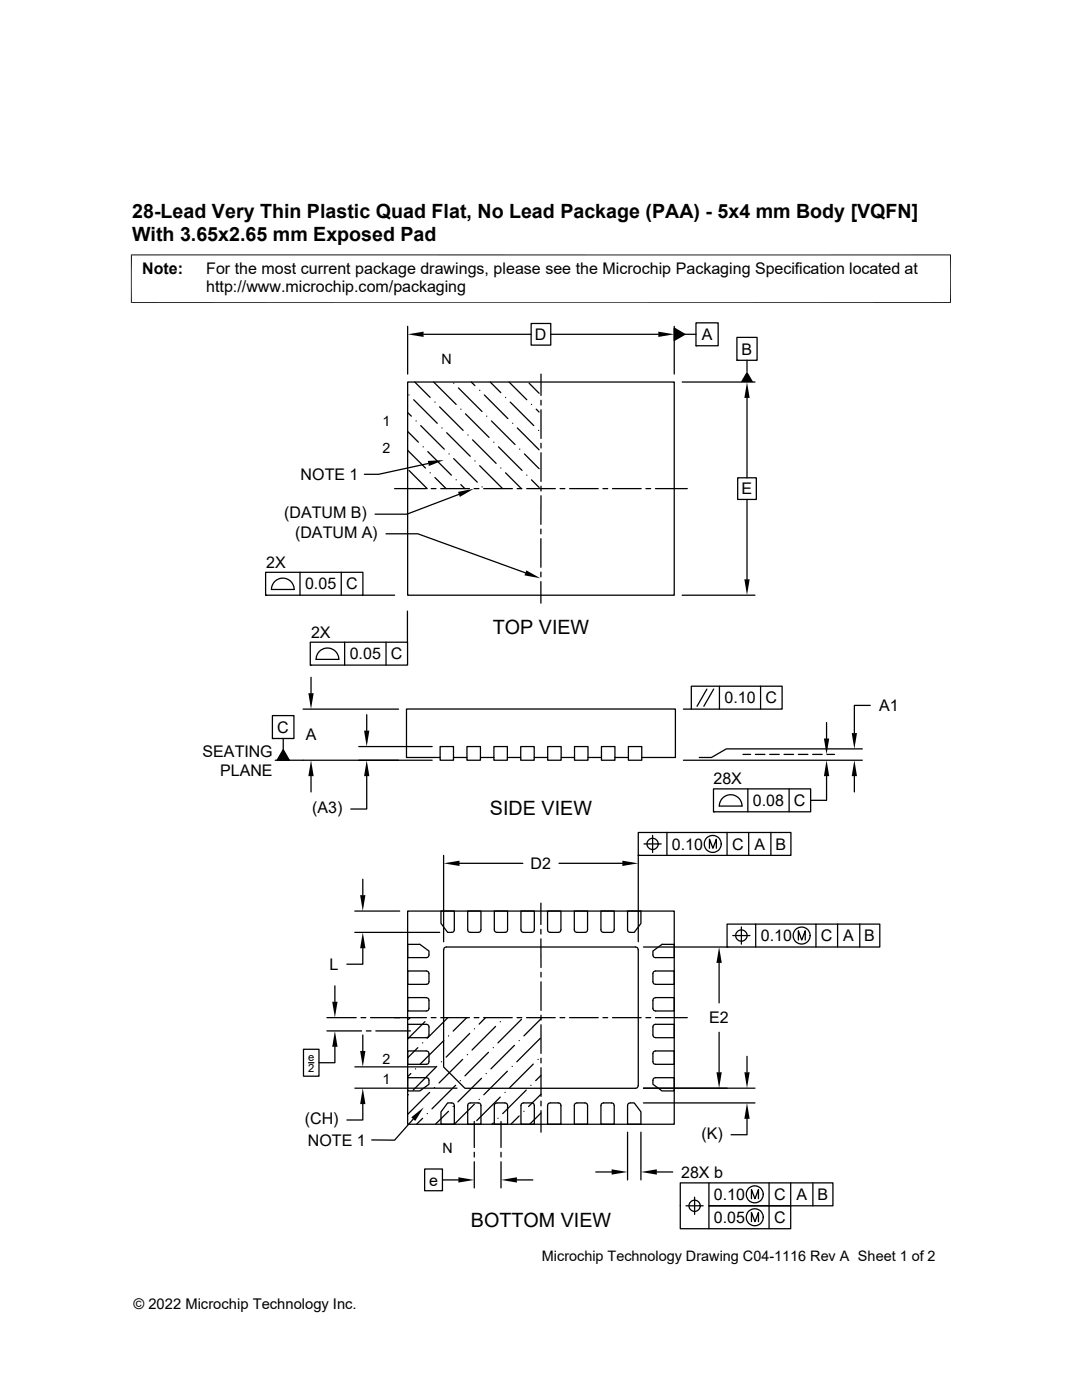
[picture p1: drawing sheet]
<svg xmlns="http://www.w3.org/2000/svg" width="216mm" height="279mm" viewBox="0 0 216 279" stroke-linecap="round" stroke-linejoin="round" font-family="sans-serif">
<g fill="none" stroke="#000" stroke-width=".25">
<path d="M81.3 76.2h53.2v42.6h-53.2zM81.3 65.1v9.6M81.6 78.8h.1M82.5 79.8l4.7 4.7M82.8 76.2l3 3.1M84.5 66.7h21.5M86.5 76.2l4.5 4.5M90.5 76.5h.1M91.5 77.4l4.7 4.7M94 76.2l.8 .8M95.7 77.9h.1M96.6 78.8l4.7 4.7"/>
<path d="M97.8 76.2l2.1 2.2M100.9 79.3h.1M101.6 76.2l3.5 3.6M105.6 76.5l2 2M106 64.6h3.9v4.3h-3.9zM107.9 74.7v4.2M107.9 79.9v.9M109.9 66.7h21.5M134.5 65.1v9.6M134.5 65.5l2.2 1.2-2.2 1.2zM136.1 76.2h14.5M136.7 66.7h2.2"/>
<path d="M138.9 64.4h4.4v4.6h-4.4zM138.9 69h.1M147 67.3h4.1v4.6h-4.1zM147 71.9h.1M149.1 71.9v2.2M149.1 79.4v16M78.7 97.5h6.4M81.3 82.3l.8 .8M81.3 86.1l2.2 2.1M81.3 89.9l3.6 3.5M81.6 93.9l3.6 3.6M83 84h.1"/>
<path d="M83.9 84.9l4.7 4.7M84.4 89.2h.1M85.4 90.1l4.7 4.7M85.5 92.5l-9.9 2.2h-2.9M85.8 94.4h.1M86 97.5h1M86.8 80.2h.1M86.8 95.3l2.2 2.2M87.7 81.2l4.7 4.7M87.9 97.5h5.8M88.2 85.4h.1M89.1 86.4l4.7 4.7"/>
<path d="M89.6 90.6h.1M90.5 91.5l4.7 4.7M91 95.8h.1M91.6 98.7l-10.4 3.9h-6.4M91.9 81.7h.1M91.9 96.7l.9 .8M92.9 82.6l4.7 4.7M93.4 86.8h.1M94.3 87.8l4.7 4.7M94.6 97.5h1M94.8 92h.1M95.7 92.9l4.6 4.6"/>
<path d="M96.2 97.2h.1M96.5 97.5h5.7M97.1 83.1h.1M98.1 84l4.7 4.7M98.5 88.2h.1M99.5 89.2l4.7 4.7M99.9 93.4h.1M100.9 94.4l3.1 3.1M101.8 80.2l4.7 4.7M102.3 84.5h.1M103.2 97.5h.9M103.2 85.4l4.4 4.4"/>
<path d="M103.7 89.6h.1M104.6 90.6l3 2.9M105.1 97.5h5.7M105.1 94.8h.1M106 80.7h.1M106 95.8l1.6 1.5M107 81.7l.6 .5M107.5 85.9h.1M107.9 81.8v5.7M107.9 88.5v.9M107.9 90.4v5.7M107.9 97v1"/>
<path d="M107.9 98.9v5.7M111.8 97.5h.9M113.7 97.5h5.7M120.3 97.5h1M122.2 97.5h5.7M128.9 97.5h.9M130.8 97.5h6.3M147.2 95.4h3.7v4.3h-3.7zM149.1 99.7v15.9M53 114.2h19.4v4.6h-19.4zM53 118.8h.1M54.1 117.6h4.6a2.26 2.26 0 0 0-2.3-2.2 2.26 2.26 0 0 0-2.2 2.2"/>
<path d="M59.9 114.2v4.6M68.1 114.2v4.6M72.4 118.8h6.3M77 106.5h6.4l21.4 7.8M107.9 105.6v1M107.9 107.5v5.7M107.9 114.2v.9M107.9 116.1v4.3M136.1 118.8h14.5M61.9 128.2h19.4v4.5h-19.4zM61.9 132.7h.1M62.1 135.2v3.1"/>
<path d="M67.6 131.6a2.26 2.26 0 0 0-2.3-2.3 2.26 2.26 0 0 0-2.2 2.3h4.5M68.8 128.2v4.5M77 128.2v4.5M81.3 122v6.2M137.9 136.9h18.2v4.6h-18.2zM141.1 137.5l-2 3.4M142.4 137.5l-2 3.4M143.6 136.9v4.6M151.8 136.9v4.6M54.4 142.8h4.3v4.6h-4.3zM54.4 147.4h.1M56.5 147.4v2.2"/>
<path d="M56.5 149.6l1.2 2.1h-2.4zM60.5 141.5h19M62.1 154.9v3.2M71.6 149h14.6M73.2 154.9v6.6h-3.2M73.2 142.6v3.2M86.2 151.7h-31.3M87.8 151.2h-6.7v-9.7h53.7v9.7h-6.7M87.8 149h2.7v2.7h-2.7zM90.5 151.2h2.7M93.2 149h2.7v2.7h-2.7zM95.9 151.2h2.7"/>
<path d="M98.6 149h2.6v2.7h-2.6zM101.2 151.2h2.7M103.9 149h2.7v2.7h-2.7zM106.6 151.2h2.7M109.3 149h2.7v2.7h-2.7zM112 151.2h2.6M114.6 149h2.7v2.7h-2.7zM117.3 151.2h2.7M120 149h2.7v2.7h-2.7zM122.7 151.2h2.7M125.4 149h2.7v2.7h-2.7zM136.4 141.5h1.5"/>
<path d="M136.4 151.7h35.7M142.4 157.4h19.4v4.6h-19.4zM144.3 159.2a2.27 2.27 0 0 1 2.4-.4 2.27 2.27 0 0 1 1.4 2.1h-4.6l.2-1zM148.3 150.6h1.5M149.2 157.4v4.6M150.7 150.6h1.9M153.6 150.6h1.9M156.4 150.6h1.9M157.5 157.4v4.6M159.3 150.6h1.9M162.2 150.6h1.9M164.9 154.9v4.8h-3.1"/>
<path d="M164.9 144.2v3.2M165 150.6h1.5M170.5 154.9v3.2M172.1 149.5h-27.2l-2.9 1.7h-2.5M173.7 140.8h-3.2v5.5M72.4 175.5v3.1M88.5 170.7v17.2M91.7 172.3h12.6M111.5 172.3h12.7M127.4 166.1h30.4v4.6h-30.4zM127.4 170.7h.1M127.4 170.7v17.2"/>
<path d="M128.5 168.4h3.4M130.2 166.7v3.4M133.1 166.1v4.6M141.6 169.3v-1.8l.7 1.8 .6-1.8v1.8M142.4 162h.1M145.1 166.1v4.6M149.4 166.1v4.6M153.8 166.1v4.6M66.8 196.7v3.2M70.8 186.1h16.9M70.8 181.8h9M72.4 189.3v3.1h-3.2"/>
<path d="M81.3 181.8h53.2v42.6h-53.2zM81.3 188.5h2.5l1.8 1.3-.1 1-.4 .3h-3.8zM81.3 193.8h4l.3 .5-.1 1.9-.4 .2h-3.8zM85.1 199.1h-3.8v2.7l4-.1 .3-.5v-1.6l-.2-.3-.3-.2M88 181.8h2.7v3.7l-.3 .5-1.1 .1-1.3-1.8zM88.5 189.5l.2-.4 .4-.1 38 .1 .2 .4 .1 27.2-.2 .3-.4 .2h-34l-4.3-4.3v-23.4M93.3 181.8h2.7v3.7l-.3 .5-1.8 .1-.5-.3zM98.6 181.8h2.7v3.7l-.3 .5-1.8 .1-.5-.3zM103.9 181.8h2.7v3.7l-.2 .5-1.9 .1-.5-.3zM107.9 187.4v5.7M107.9 180.2v4.3M107.9 185.5v.9"/>
<path d="M107.9 194v1M107.9 195.9v5.8M109.3 181.8h2.6v3.7l-.2 .5-1.9 .1-.5-.3zM114.6 181.8h2.6v3.7l-.2 .5-1.9 .1-.4-.3zM119.9 181.8h2.7v3.7l-.3 .5-1.9 .1-.4-.3zM125.2 181.8h2.7v2.5l-1.3 1.8h-1l-.3-.3zM128.4 189h16.7M130.3 189.8l1.8-1.3h2.4v2.6h-4l-.2-.4zM130.4 193.9l.4-.1h3.7v2.6h-4l-.2-.5v-1.6zM130.8 199.1h3.7v2.7l-4-.1-.2-.5v-1.6l.1-.3 .4-.2M143.5 192.2v8M145.1 184.4h30.5v4.6h-30.5z"/>
<path d="M145.1 189h.1M146.2 186.7h3.4M147.9 185v3.4M150.8 184.4v4.6M159.3 187.6v-1.8l.7 1.8 .7-1.8v1.8M162.8 184.4v4.6M167.1 184.4v4.6M171.6 184.4v4.6M60.6 209.4h3v5.4h-3zM61.6 212.1h1M65.2 203.1h5.9M65.2 205.7h6.9"/>
<path d="M66.8 208.9v3.2h-3.2M70.8 212.9h16.1M70.8 217.2h20.4M72 203.1h1M72.4 206.6v3.1M73.1 205.7h.9M73.9 203.1h11.2M75 205.7h6.9M81.3 215.1h3.9l.3 .2 .1 1.1-1.8 1.3h-2.5zM81.3 209.7l4 .1 .3 .5-.1 1.8-.4 .3h-3.8zM81.3 204.4l4 .1 .3 .5-.1 1.8-.4 .3h-3.8zM81.5 218.5h.1"/>
<path d="M81.9 203.1l-.4 .3M82 214.2l-.7 .7M82.9 213.3h.1M83.4 209.1l-2.1 2M84.3 208.1h.1M84.8 203.9l-3.5 3.4M85.7 218l-4.4 4.4M86 203.1h1M86.7 217.1h.1M87.1 212.8l-4.7 4.8M87.9 203.1h5.8M88.1 211.9h.1"/>
<path d="M88.6 207.7l-4.8 4.7M89.4 203.1l-4.1 4.1M89.5 206.7h.1M90.9 216.6l-4.7 4.7M91.8 215.7h.1M92.3 211.4l-4.7 4.7M93.1 203.1l-2.7 2.7M93.3 210.5h.1M93.7 206.2l-4.7 4.8M94.6 203.1h1M94.7 205.3h.1M95.6 219.4h.1"/>
<path d="M96.1 215.2l-4.7 4.7M96.5 203.1h5.7M96.9 203.1l-1.3 1.3M97 214.2h.1M97.5 210l-4.7 4.7M98.4 209.1h.1M98.9 204.9l-4.7 4.6M99.8 203.9h.1M99.8 218.9l-4.7 4.7M100.8 218h.1M101.2 213.8l-4.7 4.7M102.2 212.8h.1"/>
<path d="M102.7 208.6l-4.7 4.7M103.2 203.1h.9M103.6 207.7h.1M104.1 203.4l-4.7 4.7M105 217.6l-4.7 4.6M105.1 203.1h5.7M105.9 216.6h.1M106.4 212.4l-4.7 4.7M107.4 211.4h.1M107.8 207.2l-4.7 4.7M107.9 203.3l-3.4 3.4M107.9 214.6l-1 1.1"/>
<path d="M107.9 218.4l-2.4 2.4M107.9 202.6v1M107.9 204.5v5.7M107.9 211.2v.9M107.9 213.1v5.7M107.9 219.8v.9M111.7 203.1h1M113.6 203.1h5.8M120.3 203.1h1M122.2 203.1h5.7M128.4 217.2h22.2M128.9 203.1h.9"/>
<path d="M130.4 215.2l.4-.1h3.7v2.6h-2.4l-1.8-1.3zM130.4 209.9l.4-.2h3.7v2.7l-4-.1-.2-.4v-1.6zM130.4 204.6l.4-.2h3.7v2.7l-4-.1-.2-.5v-1.5zM130.8 203.1h6.3M143.5 206v8M149.1 210.8v3.2M72.4 220.3v3.2h-3.2M82.4 223.4l-3.7 4.1h-4.5M84.3 223.2l-1.2 1.2M84.7 233.3h3.6v4.3h-3.6zM85.3 222.2h.1M88.3 235.5h3.2"/>
<path d="M89.3 220.1l1.1 .1 .2 .3 .1 3.9h-2.7v-2.5zM89.5 221.8l-2.6 2.6M90.4 220.8h.1M93.5 220.3l.4-.2h1.5l.5 .3 .1 4h-2.7v-3.8zM94.6 223.8v5.2M94.6 230v.9M94.6 231.9v5.2M94.7 220.4l-4 4M98.4 224.1l-.2 .3M98.8 220.3l.4-.2h1.6l.4 .3 .1 4h-2.7v-3.8zM99.4 223.2h.1M100 223.8v5.2"/>
<path d="M100 230v.9M100 231.9v5.2M103.1 235.5h3.2M103.6 222.7l-1.7 1.7M104.1 220.3l.4-.2h1.6l.5 .3v4h-2.7v-3.8zM104.5 221.8h.1M107.9 222.1l-2.2 2.3M107.9 221.7v4.3M109.4 220.3l.4-.2h1.6l.5 .3v4h-2.6v-3.8zM114.7 220.3l.4-.2h1.6l.5 .3v4h-2.6v-3.8zM118.9 233.9h3.1M120.1 220.3l.3-.2h1.6l.5 .3 .1 4h-2.7v-3.8z"/>
<path d="M125.2 226v9.5M125.4 220.3l1.2-.2 1.3 1.8v2.5h-2.7v-3.8zM127.9 226v9.5M128.4 220.1h22.2M131.1 233.9h3.1M138.6 238.9v3.5M141.5 236.1v4.5h16.3v4.6h-22.1v-9.1h30.5v4.5h-24.7v4.6M149.1 223.3v3.2h-3.2M149.9 239.2v-1.8l.7 1.8 .7-1.8v1.8M153.5 236.1v9.1M157.8 236.1v4.5M162.2 236.1v4.5"/>
<path d="M136.9 240.6h3.4M149.9 243.8v-1.8l.7 1.8 .7-1.8v1.8"/>
<circle cx="130.2" cy="168.4" r="1.12"/>
<circle cx="142.2" cy="168.4" r="1.69"/>
<circle cx="147.9" cy="186.7" r="1.13"/>
<circle cx="160" cy="186.7" r="1.69"/>
<circle cx="150.6" cy="238.4" r="1.69"/>
<circle cx="138.6" cy="240.6" r="1.12"/>
<circle cx="150.6" cy="242.9" r="1.69"/>
</g>
<g fill="#000">
<path d="M81.3 66.7l3.2-.5v1zM131.4 66.2l3.1 .5-3.1 .5zM134.5 65.5l2.2 1.2-2.2 1.2zM149.1 76.2l.5 3.2h-1.1zM149.1 74.1l1.2 2.1h-2.5zM85.4 92l3.2-.2-3 1.2zM91.4 98.2l3.2-.7-2.8 1.7zM105 113.8l2.8 1.6-3.2-.6zM148.5 115.6h1.1l-.5 3.2zM61.5 138.3h1.1l-.5 3.2zM56.5 149.6l1.2 2.1h-2.4zM62.1 151.7l.5 3.2h-1.1z"/>
<path d="M72.6 145.8h1.1l-.5 3.2zM73.2 151.7l.5 3.2h-1.1zM164.9 151.7l.6 3.2h-1.1zM164.4 147.4h1.1l-.6 3.2zM170.5 151.7l.5 3.2h-1.1zM169.9 146.3h1.1l-.5 3.2zM71.9 178.6h1l-.5 3.2zM88.5 172.3l3.2-.5v1zM124.2 171.8l3.2 .5-3.2 .5zM66.3 199.9h1.1l-.6 3.2zM72.4 186.1l.5 3.2h-1zM143.5 189l.5 3.2h-1z"/>
<path d="M66.8 205.7l.6 3.2h-1.1zM71.9 209.7h1l-.5 3.2zM143 214h1l-.5 3.2zM148.5 214h1.1l-.5 3.2zM72.4 217.2l.5 3.1h-1zM82.1 223l2.5-2-1.8 2.7zM91.5 234.9l3.1 .6-3.1 .5zM100 235.5l3.1-.6v1.1zM122 233.4l3.2 .5-3.2 .5zM127.9 233.9l3.2-.5v1zM149.1 220.1l.5 3.2h-1.1z"/>
</g>
<path d="M26.1 50.9h163.7M26.2 50.8v9.7M189.7 50.8v9.7M26.1 60.4h163.7" fill="none" stroke="#000" stroke-width=".2"/>
<g font-size="3.9">
<text x="26.4" y="43.5">28-Lead Very Thin Plastic Quad Flat, No Lead Package (PAA) - 5x4 mm Body [VQFN]</text>
<text x="26.4" y="48">With 3.65x2.65 mm Exposed Pad</text>
<text x="98.3" y="126.5">TOP VIEW</text>
<text x="97.8" y="162.6">SIDE VIEW</text>
<text x="93.9" y="244.8">BOTTOM VIEW</text>
</g>
<g font-size="3.2">
<text x="28.4" y="54.6">Note:</text>
<text x="41.1" y="58.3">http://www.microchip.com/packaging</text>
<text x="41.1" y="54.6">For the most current package drawings, please see the Microchip Packaging Specification located at</text>
<text x="106.7" y="67.9">D</text>
<text x="140" y="67.9">A</text>
<text x="148" y="70.8">B</text>
<text x="60" y="95.8">NOTE 1</text>
<text x="148" y="98.7">E</text>
<text x="56.7" y="103.4">(DATUM B)</text>
<text x="58.9" y="107.3">(DATUM A)</text>
<text x="53.1" y="113.4">2X</text>
<text x="60.9" y="117.6">0.05</text>
<text x="69.1" y="117.6">C</text>
<text x="62.1" y="127.4">2X</text>
<text x="69.8" y="131.6">0.05</text>
<text x="78" y="131.6">C</text>
<text x="144.6" y="140.4">0.10</text>
<text x="152.8" y="140.4">C</text>
<text x="175.4" y="141.9">A1</text>
<text x="55.3" y="146.2">C</text>
<text x="61" y="147.8">A</text>
<text x="40.4" y="151">SEATING</text>
<text x="43.9" y="154.9">PLANE</text>
<text x="142.4" y="156.5">28X</text>
<text x="150.2" y="160.8">0.08</text>
<text x="158.4" y="160.9">C</text>
<text x="62.3" y="162.3">(A3)</text>
<text x="105.9" y="173.4">D2</text>
<text x="134.1" y="169.6">0.10</text>
<text x="146.1" y="169.6">C</text>
<text x="150.5" y="169.6">A</text>
<text x="154.7" y="169.6">B</text>
<text x="151.8" y="187.9">0.10</text>
<text x="163.8" y="187.9">C</text>
<text x="168.3" y="187.9">A</text>
<text x="172.4" y="187.9">B</text>
<text x="65.8" y="193.6">L</text>
<text x="141.5" y="204.2">E2</text>
<text x="60.8" y="224.3">(CH)</text>
<text x="140" y="227.3">(K)</text>
<text x="61.4" y="228.6">NOTE 1</text>
<text x="85.6" y="236.6">e</text>
<text x="135.9" y="235">28X b</text>
<text x="142.5" y="239.5">0.10</text>
<text x="154.5" y="239.5">C</text>
<text x="158.9" y="239.5">A</text>
<text x="163.1" y="239.5">B</text>
<text x="142.5" y="244.1">0.05</text>
<text x="154.5" y="244.1">C</text>
</g>
<g font-size="2.9">
<text x="108.1" y="251.7">Microchip Technology Drawing C04-1116 Rev A Sheet 1 of 2</text>
<text x="26.6" y="261.3">© 2022 Microchip Technology Inc.</text>
</g>
<g font-size="2.8">
<text x="88.1" y="72.6">N</text>
<text x="76.3" y="85.1">1</text>
<text x="76.3" y="90.3">2</text>
<text x="76.3" y="212.3">2</text>
<text x="76.3" y="216.4">1</text>
<text x="88.3" y="230.1">N</text>
</g>
<g font-size="2.2">
<text x="61.5" y="211.8">e</text>
<text x="61.5" y="214">2</text>
</g>
</svg>
